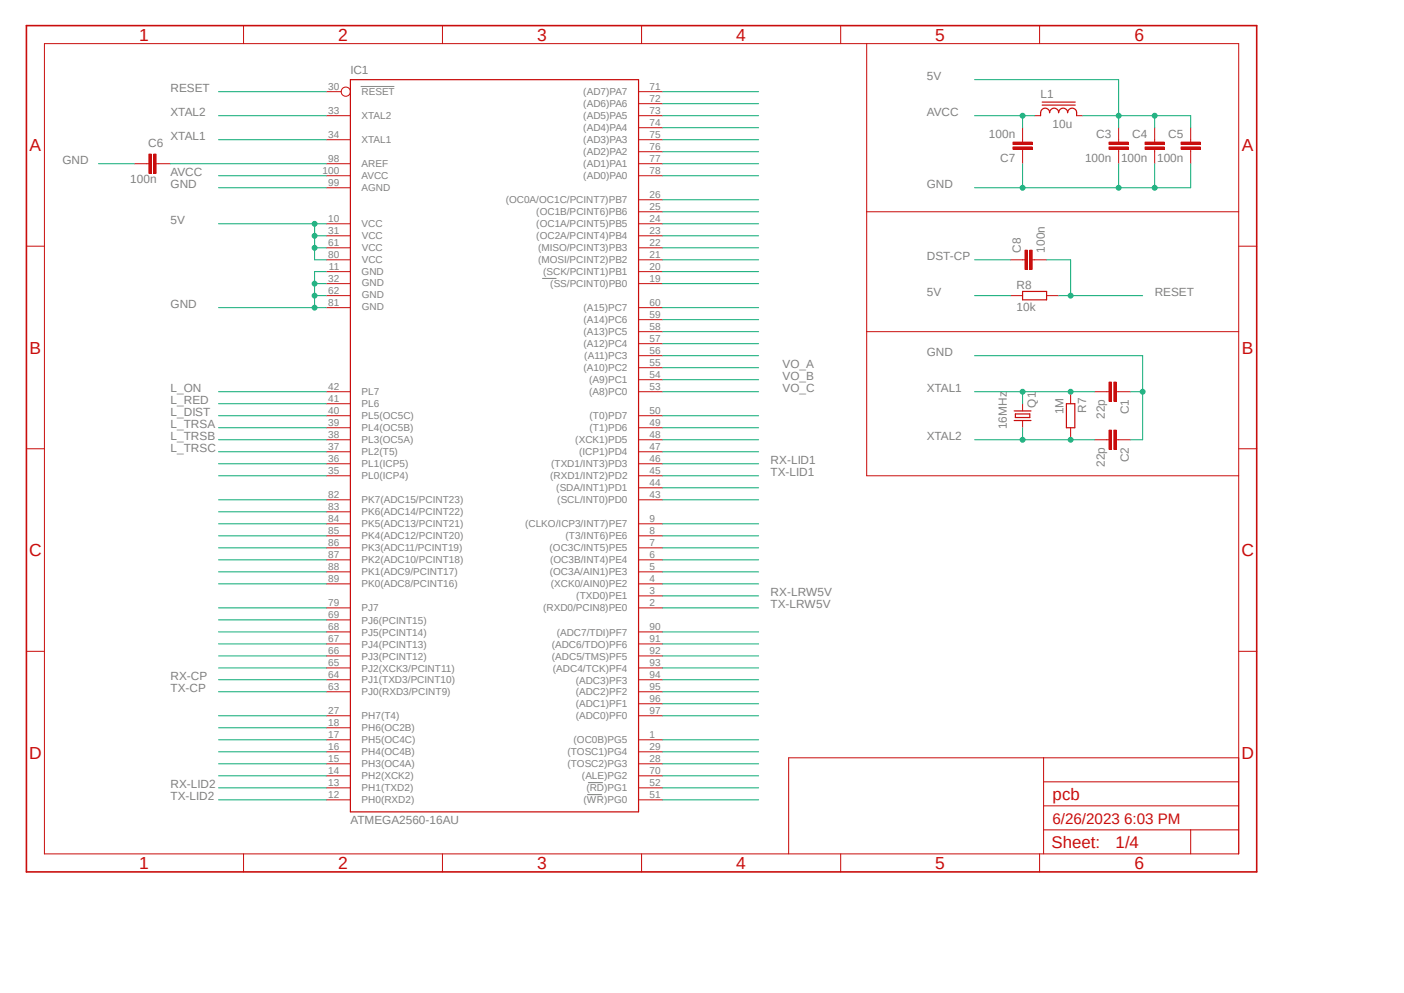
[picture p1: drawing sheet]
<svg xmlns="http://www.w3.org/2000/svg" width="297mm" height="210mm" viewBox="0 0 297 210" stroke-linecap="round" stroke-linejoin="round" font-family="sans-serif">
<path d="M5.1 5.1l260.5 179.4M266.2 5.1l-260.5 179.4" fill="none" stroke="#fff" stroke-width=".21"/>
<path d="M76.4 18.3h7M114.8 58.9h2.8M124.3 168.1h3M124.5 165.5h3" fill="none" stroke="#808080" stroke-width=".21"/>
<g fill="none" stroke="#c90d0c" stroke-width=".21">
<path d="M9.4 9.2h252.6v171.4h-252.6zM51.5 5.4v3.8M69 19.4h3.2M93.6 5.4v3.8M135.1 19.4h5.1M135.7 5.4v3.8M177.8 5.4v3.8M219.9 5.4v3.8M69 37.2h5.1M69 34.6h5.1M69 29.5h5.1M69 24.5h5.1"/>
<path d="M69 39.7h5.1M135.1 37.2h5.1M135.1 34.6h5.1M135.1 32.1h5.1M135.1 29.5h5.1M135.1 27h5.1M135.1 24.5h5.1M135.1 21.9h5.1M5.6 52.1h3.8M69 52.4h5.1M69 54.9h5.1M69 47.3h5.1"/>
<path d="M69 49.9h5.1M69 57.4h5.1M69 60h5.1M135.1 52.4h5.1M135.1 54.9h5.1M135.1 42.2h5.1M135.1 47.3h5.1M135.1 44.8h5.1M135.1 49.9h5.1M135.1 57.4h5.1M135.1 60h5.1M262 52.1h3.9"/>
<path d="M69 65.1h5.1M69 62.5h5.1M135.1 77.8h5.1M135.1 75.2h5.1M135.1 72.7h5.1M135.1 70.1h5.1M135.1 67.6h5.1M135.1 65.1h5.1M5.6 94.9h3.8M69 82.8h5.1M69 95.5h5.1M69 87.9h5.1"/>
<path d="M69 90.5h5.1M69 98.1h5.1M69 93h5.1M69 85.4h5.1M135.1 82.8h5.1M135.1 80.3h5.1M135.1 95.5h5.1M135.1 87.9h5.1M135.1 90.5h5.1M135.1 98.1h5.1M135.1 93h5.1M234.1 82.8h.5"/>
<path d="M236.1 82.8h.5M262 94.9h3.9M69 110.8h5.1M69 118.4h5.1M69 115.9h5.1M69 100.6h5.1M69 105.7h5.1M69 113.3h5.1M69 108.2h5.1M135.1 110.8h5.1M135.1 118.4h5.1M135.1 115.9h5.1"/>
<path d="M135.1 100.6h5.1M135.1 105.7h5.1M135.1 103.2h5.1M135.1 113.3h5.1M5.6 137.8h3.8M69 138.7h5.1M69 136.2h5.1M69 133.6h5.1M69 120.9h5.1M69 128.6h5.1M69 123.5h5.1M69 131.1h5.1"/>
<path d="M135.1 138.7h5.1M135.1 136.2h5.1M135.1 133.6h5.1M135.1 120.9h5.1M135.1 128.6h5.1M135.1 126h5.1M135.1 123.5h5.1M262 137.8h3.9M69 151.4h5.1M69 146.3h5.1M69 143.8h5.1M69 141.3h5.1"/>
<path d="M69 156.5h5.1M69 159h5.1M69 153.9h5.1M135.1 151.4h5.1M135.1 148.8h5.1M135.1 146.3h5.1M135.1 143.8h5.1M135.1 141.3h5.1M135.1 156.5h5.1M135.1 159h5.1M69 164.1h5.1M69 166.6h5.1"/>
<path d="M69 161.5h5.1M69 169.2h5.1M135.1 164.1h5.1M135.1 166.6h5.1M135.1 161.5h5.1M135.1 169.2h5.1M220.8 175.5h41.2M220.8 160.3v20.3M220.8 170.4h41.2M220.8 165.4h41.2M251.9 175.5v5.1M262 160.3h-95.2v20.3"/>
<path d="M51.5 180.6v3.8M93.6 180.6v3.8M135.7 180.6v3.8M177.8 180.6v3.8M219.9 180.6v3.8"/>
<circle cx="73.1" cy="19.4" r=".98"/>
</g>
<path d="M5.6 5.4h260.3v179h-260.3z" fill="none" stroke="#c90d0c" stroke-width=".34"/>
<path d="M74.1 16.8h61v154.9h-61z" fill="none" stroke="#c90d0c" stroke-width=".25"/>
<path d="M234.6 80.8h.5v4.1h-.5z" fill-rule="evenodd" fill="#c90d0c"/>
<path d="M234.6 80.8h.5v4.1h-.5z" fill="none" stroke="#c90d0c" stroke-width=".21"/>
<path d="M235.6 80.8h.5v4.1h-.5z" fill-rule="evenodd" fill="#c90d0c"/>
<path d="M216.3 85.4v1.5M216.3 88.9v1.6M226.5 82.8v2.6M226.5 90.5v2.5M231.6 82.8h2.5M234.1 93h.5M235.6 80.8h.5v4.1h-.5zM236.1 93h.5M236.6 82.8h2.6" fill="none" stroke="#c90d0c" stroke-width=".21"/>
<path d="M214.5 88.9h3.6M214.5 86.9h3.6M214.8 87.5h3v.8h-3zM225.6 85.4h1.8v5.1h-1.8z" fill="none" stroke="#c90d0c" stroke-width=".25"/>
<path d="M234.6 91h.5v4h-.5z" fill-rule="evenodd" fill="#c90d0c"/>
<path d="M234.6 91h.5v4h-.5z" fill="none" stroke="#c90d0c" stroke-width=".21"/>
<path d="M235.6 91h.5v4h-.5z" fill-rule="evenodd" fill="#c90d0c"/>
<path d="M236.6 29.5v.6M236.6 31.6v.5M231.6 93h2.5M235.6 91h.5v4h-.5zM236.6 93h2.6" fill="none" stroke="#c90d0c" stroke-width=".21"/>
<path d="M234.6 30.1h4.1v.5h-4.1z" fill-rule="evenodd" fill="#c90d0c"/>
<path d="M234.6 30.1h4.1v.5h-4.1z" fill="none" stroke="#c90d0c" stroke-width=".21"/>
<path d="M234.6 31.1h4.1v.5h-4.1z" fill-rule="evenodd" fill="#c90d0c"/>
<path d="M234.6 31.1h4.1v.5h-4.1zM236.6 27v2.5M236.6 32.1v2.5M244.3 29.5v.6M244.3 31.6v.5" fill="none" stroke="#c90d0c" stroke-width=".21"/>
<path d="M242.2 30.1h4.1v.5h-4.1z" fill-rule="evenodd" fill="#c90d0c"/>
<path d="M242.2 30.1h4.1v.5h-4.1z" fill="none" stroke="#c90d0c" stroke-width=".21"/>
<path d="M242.2 31.1h4.1v.5h-4.1z" fill-rule="evenodd" fill="#c90d0c"/>
<path d="M242.2 31.1h4.1v.5h-4.1zM244.3 27v2.5M244.3 32.1v2.5M251.9 29.5v.6M251.9 31.6v.5" fill="none" stroke="#c90d0c" stroke-width=".21"/>
<path d="M249.9 30.1h4v.5h-4z" fill-rule="evenodd" fill="#c90d0c"/>
<path d="M249.9 30.1h4v.5h-4z" fill="none" stroke="#c90d0c" stroke-width=".21"/>
<path d="M249.9 31.1h4v.5h-4z" fill-rule="evenodd" fill="#c90d0c"/>
<path d="M216.3 29.5v.6M216.3 31.6v.5M249.9 31.1h4v.5h-4zM251.9 27v2.5M251.9 32.1v2.5" fill="none" stroke="#c90d0c" stroke-width=".21"/>
<path d="M214.3 30.1h4.1v.5h-4.1z" fill-rule="evenodd" fill="#c90d0c"/>
<path d="M214.3 30.1h4.1v.5h-4.1z" fill="none" stroke="#c90d0c" stroke-width=".21"/>
<path d="M214.3 31.1h4.1v.5h-4.1z" fill-rule="evenodd" fill="#c90d0c"/>
<path d="M31 34.6h.5M33 34.6h.5M214.3 31.1h4.1v.5h-4.1zM216.3 27v2.5M216.3 32.1v2.5M218.9 24.5h1.2M227.8 24.5h1.2M213.8 62.5h2.5M221.4 62.5h2.5" fill="none" stroke="#c90d0c" stroke-width=".21"/>
<path d="M220.1 24.5a1.2 1.2 0 0 1 1-1.6 .94 .94 0 0 1 .9 .9 .95 .95 0 0 1 1-.9 .95 .95 0 0 1 .9 .9 .95 .95 0 0 1 1-.9 .95 .95 0 0 1 .9 .9 .95 .95 0 0 1 1-.9 .95 .95 0 0 1 1 .9v.7M220.5 22.2h7M220.5 21.6h7M216.3 61.6h5.1v1.8h-5.1z" fill="none" stroke="#c90d0c" stroke-width=".25"/>
<path d="M31.5 32.6h.5v4.1h-.5z" fill-rule="evenodd" fill="#c90d0c"/>
<path d="M31.5 32.6h.5v4.1h-.5z" fill="none" stroke="#c90d0c" stroke-width=".21"/>
<path d="M32.5 32.6h.5v4.1h-.5z" fill-rule="evenodd" fill="#c90d0c"/>
<path d="M28.4 34.6h2.6M32.5 32.6h.5v4.1h-.5zM33.5 34.6h2.6M216.3 54.9h.5M218.4 54.9h.5" fill="none" stroke="#c90d0c" stroke-width=".21"/>
<path d="M217.8 52.9h.6v4.1h-.6z" fill-rule="evenodd" fill="#c90d0c"/>
<path d="M217.8 52.9h.6v4.1h-.6z" fill="none" stroke="#c90d0c" stroke-width=".21"/>
<path d="M216.8 52.9h.5v4.1h-.5z" fill-rule="evenodd" fill="#c90d0c"/>
<path d="M213.8 54.9h2.5M216.8 52.9h.5v4.1h-.5zM218.9 54.9h2.5" fill="none" stroke="#c90d0c" stroke-width=".21"/>
<path d="M69 47.3h-2.5v2.6" fill="none" stroke="#0dab76" stroke-width=".21"/>
<circle cx="66.5" cy="47.3" r=".51" fill="#0dab76"/>
<g fill="none" stroke="#0dab76" stroke-width=".21">
<path d="M66.5 47.3v5.1h2.5"/>
<circle cx="66.5" cy="47.3" r=".51"/>
</g>
<circle cx="66.5" cy="52.4" r=".51" fill="#0dab76"/>
<g fill="none" stroke="#0dab76" stroke-width=".21">
<path d="M66.5 49.9h2.5"/>
<circle cx="66.5" cy="52.4" r=".51"/>
</g>
<circle cx="66.5" cy="49.9" r=".51" fill="#0dab76"/>
<g fill="none" stroke="#0dab76" stroke-width=".21">
<path d="M229 24.5h15.3M236.6 24.5v2.5M46.2 47.3h20.3M66.5 52.4v2.5h2.5M206.2 62.5h7.6"/>
<circle cx="66.5" cy="49.9" r=".51"/>
</g>
<circle cx="236.6" cy="24.5" r=".51" fill="#0dab76"/>
<g fill="none" stroke="#0dab76" stroke-width=".21">
<path d="M244.3 24.5v2.5"/>
<circle cx="236.6" cy="24.5" r=".51"/>
</g>
<circle cx="244.3" cy="24.5" r=".51" fill="#0dab76"/>
<g fill="none" stroke="#0dab76" stroke-width=".21">
<path d="M206.2 16.8h30.4v7.7M244.3 24.5h7.6v2.5M206.2 75.2h35.5v17.8h-2.5M239.2 82.8h2.5"/>
<circle cx="244.3" cy="24.5" r=".51"/>
</g>
<circle cx="241.7" cy="82.8" r=".51" fill="#0dab76"/>
<g fill="none" stroke="#0dab76" stroke-width=".21">
<path d="M216.3 34.6v5.1h28v-5.1M236.6 34.6v5.1"/>
<circle cx="241.7" cy="82.8" r=".51"/>
</g>
<circle cx="236.6" cy="39.7" r=".51" fill="#0dab76"/>
<g fill="none" stroke="#0dab76" stroke-width=".21">
<path d="M251.9 34.6v5.1h-7.6"/>
<circle cx="236.6" cy="39.7" r=".51"/>
</g>
<circle cx="244.3" cy="39.7" r=".51" fill="#0dab76"/>
<g fill="none" stroke="#0dab76" stroke-width=".21">
<path d="M206.2 39.7h10.1"/>
<circle cx="244.3" cy="39.7" r=".51"/>
</g>
<circle cx="216.3" cy="39.7" r=".51" fill="#0dab76"/>
<g fill="none" stroke="#0dab76" stroke-width=".21">
<path d="M20.8 34.6h7.6M69 57.4h-2.5v2.6h2.5"/>
<circle cx="216.3" cy="39.7" r=".51"/>
</g>
<circle cx="66.5" cy="60" r=".51" fill="#0dab76"/>
<g fill="none" stroke="#0dab76" stroke-width=".21">
<path d="M66.5 60v2.5h2.5"/>
<circle cx="66.5" cy="60" r=".51"/>
</g>
<circle cx="66.5" cy="62.5" r=".51" fill="#0dab76"/>
<g fill="none" stroke="#0dab76" stroke-width=".21">
<path d="M66.5 62.5v2.6h2.5"/>
<circle cx="66.5" cy="62.5" r=".51"/>
</g>
<circle cx="66.5" cy="65.1" r=".51" fill="#0dab76"/>
<g fill="none" stroke="#0dab76" stroke-width=".21">
<path d="M46.2 39.7h22.8M46.2 29.5h22.8M46.2 65.1h20.3M226.5 82.8h-10.2v2.6"/>
<circle cx="66.5" cy="65.1" r=".51"/>
</g>
<circle cx="226.5" cy="82.8" r=".51" fill="#0dab76"/>
<g fill="none" stroke="#0dab76" stroke-width=".21">
<path d="M206.2 82.8h10.1M226.5 82.8h5.1"/>
<circle cx="226.5" cy="82.8" r=".51"/>
</g>
<circle cx="216.3" cy="82.8" r=".51" fill="#0dab76"/>
<g fill="none" stroke="#0dab76" stroke-width=".21">
<path d="M46.2 24.5h22.8M216.3 90.5v2.5h10.2"/>
<circle cx="216.3" cy="82.8" r=".51"/>
</g>
<circle cx="226.5" cy="93" r=".51" fill="#0dab76"/>
<g fill="none" stroke="#0dab76" stroke-width=".21">
<path d="M206.2 93h10.1M226.5 93h5.1"/>
<circle cx="226.5" cy="93" r=".51"/>
</g>
<circle cx="216.3" cy="93" r=".51" fill="#0dab76"/>
<g fill="none" stroke="#0dab76" stroke-width=".21">
<path d="M140.2 19.4h20.3M46.2 37.2h22.8M140.2 24.5h20.3M140.2 29.5h20.3M140.2 34.6h20.3M140.2 21.9h20.3M140.2 27h20.3M140.2 32.1h20.3M140.2 37.2h20.3M218.9 24.5h-2.6v2.5M140.2 42.2h20.3M140.2 47.3h20.3"/>
<path d="M140.2 52.4h20.3M140.2 60h20.3M140.2 44.8h20.3M140.2 49.9h20.3M140.2 54.9h20.3M140.2 57.4h20.3M140.2 65.1h20.3M140.2 70.1h20.3M140.2 75.2h20.3M140.2 67.6h20.3M140.2 72.7h20.3M46.2 82.8h22.8"/>
<path d="M46.2 87.9h22.8M46.2 93h22.8M46.2 98.1h22.8M46.2 85.4h22.8M46.2 90.5h22.8M46.2 95.5h22.8M140.2 87.9h20.3M140.2 93h20.3M140.2 98.1h20.3M140.2 90.5h20.3M140.2 95.5h20.3M46.2 105.7h22.8"/>
<path d="M46.2 110.8h22.8M46.2 115.9h22.8M46.2 100.6h22.8M46.2 108.2h22.8M46.2 113.3h22.8M46.2 118.4h22.8M140.2 105.7h20.3M140.2 110.8h20.3M140.2 115.9h20.3M140.2 100.6h20.3M140.2 113.3h20.3M140.2 118.4h20.3"/>
<path d="M140.2 103.2h20.3M46.2 120.9h22.8M46.2 128.6h22.8M46.2 133.6h22.8M46.2 138.7h22.8M46.2 123.5h22.8M46.2 131.1h22.8M46.2 136.2h22.8M140.2 120.9h20.3M140.2 133.6h20.3M140.2 138.7h20.3M140.2 123.5h20.3"/>
<path d="M140.2 136.2h20.3M46.2 143.8h22.8M46.2 151.4h22.8M46.2 156.5h22.8M46.2 141.3h22.8M46.2 146.3h22.8M46.2 153.9h22.8M46.2 159h22.8M140.2 143.8h20.3M140.2 151.4h20.3M140.2 156.5h20.3M140.2 141.3h20.3"/>
<path d="M140.2 146.3h20.3M140.2 159h20.3M140.2 148.8h20.3M46.2 161.5h22.8M46.2 166.6h22.8M46.2 164.1h22.8M46.2 169.2h22.8M140.2 161.5h20.3M140.2 166.6h20.3M140.2 164.1h20.3M140.2 169.2h20.3"/>
<circle cx="216.3" cy="93" r=".51"/>
</g>
<circle cx="216.3" cy="24.5" r=".51" fill="#0dab76"/>
<g fill="none" stroke="#0dab76" stroke-width=".21">
<path d="M206.2 24.5h10.1M223.9 62.5h2.6"/>
<circle cx="216.3" cy="24.5" r=".51"/>
</g>
<circle cx="226.5" cy="62.5" r=".51" fill="#0dab76"/>
<g fill="none" stroke="#0dab76" stroke-width=".21">
<path d="M46.2 19.4h22.8M36.1 34.6h32.9M206.2 54.9h7.6M221.4 54.9h5.1v7.6h15.2M140.2 77.8h20.3M140.2 80.3h20.3M140.2 82.8h20.3M140.2 126h20.3M140.2 128.6h20.3"/>
<circle cx="226.5" cy="62.5" r=".51"/>
</g>
<path d="M183.3 9.2v91.4h78.7M183.3 44.8h78.7M183.3 70.1h78.7" fill="none" stroke="#c90d0c" stroke-width=".21"/>
<g font-size="3.7" fill="#c90d0c">
<text x="29.4" y="8.6">1</text>
<text x="71.5" y="8.6">2</text>
<text x="113.7" y="8.6">3</text>
<text x="155.7" y="8.6">4</text>
<text x="197.9" y="8.6">5</text>
<text x="240" y="8.6">6</text>
<text x="6.3" y="32">A</text>
<text x="262.7" y="32">A</text>
<text x="6.3" y="74.8">B</text>
<text x="262.7" y="74.8">B</text>
<text x="6.2" y="117.6">C</text>
<text x="262.6" y="117.6">C</text>
<text x="6.2" y="160.5">D</text>
<text x="262.6" y="160.5">D</text>
<text x="29.4" y="183.8">1</text>
<text x="71.5" y="183.8">2</text>
<text x="113.7" y="183.8">3</text>
<text x="155.7" y="183.8">4</text>
<text x="197.9" y="183.8">5</text>
<text x="240" y="183.8">6</text>
</g>
<g font-size="3.6" fill="#c90d0c">
<text x="222.7" y="169.2">pcb</text>
<text x="222.4" y="179.5">Sheet:</text>
<text x="236" y="179.3">1/4</text>
</g>
<text font-size="3.2" fill="#c90d0c" x="222.7" y="174.2">6/26/2023 6:03 PM</text>
<g font-size="2.5" fill="#808080">
<text x="74.1" y="15.6">IC1</text>
<text x="196" y="16.8">5V</text>
<text x="36.1" y="19.4">RESET</text>
<text x="220.1" y="20.7">L1</text>
<text x="36.1" y="29.5">XTAL1</text>
<text x="36.1" y="24.5">XTAL2</text>
<text x="196" y="24.5">AVCC</text>
<text x="209.2" y="29.2">100n</text>
<text x="222.7" y="27">10u</text>
<text x="231.9" y="29.2">C3</text>
<text x="239.5" y="29.2">C4</text>
<text x="247.1" y="29.2">C5</text>
<text x="13.2" y="34.6">GND</text>
<text x="31.4" y="31.1">C6</text>
<text x="211.6" y="34.2">C7</text>
<text x="229.5" y="34.2">100n</text>
<text x="237.2" y="34.2">100n</text>
<text x="244.8" y="34.2">100n</text>
<text x="27.6" y="38.7">100n</text>
<text x="36.1" y="39.7">GND</text>
<text x="36.1" y="37.2">AVCC</text>
<text x="196" y="39.7">GND</text>
<text x="36.1" y="47.3">5V</text>
<text x="215.9" y="53.4" transform="rotate(-90 215.9 53.4)">C8</text>
<text x="221" y="53.4" transform="rotate(-90 221 53.4)">100n</text>
<text x="196" y="54.9">DST-CP</text>
<text x="36.1" y="65.1">GND</text>
<text x="196" y="62.5">5V</text>
<text x="215.1" y="65.8">10k</text>
<text x="215.1" y="61">R8</text>
<text x="244.3" y="62.5">RESET</text>
<text x="165.6" y="77.8">VO_A</text>
<text x="196" y="75.2">GND</text>
<text x="36.1" y="82.8">L_ON</text>
<text x="165.6" y="80.3">VO_B</text>
<text x="165.6" y="82.8">VO_C</text>
<text x="196" y="82.8">XTAL1</text>
<text x="36.1" y="87.9">L_DIST</text>
<text x="36.1" y="85.4">L_RED</text>
<text x="219.1" y="86.2" transform="rotate(-90 219.1 86.2)">Q1</text>
<text x="225" y="87.6" transform="rotate(-90 225 87.6)">1M</text>
<text x="229.8" y="87.3" transform="rotate(-90 229.8 87.3)">R7</text>
<text x="233.7" y="88.6" transform="rotate(-90 233.7 88.6)">22p</text>
<text x="238.8" y="87.6" transform="rotate(-90 238.8 87.6)">C1</text>
<text x="36.1" y="93">L_TRSB</text>
<text x="36.1" y="90.5">L_TRSA</text>
<text x="36.1" y="95.5">L_TRSC</text>
<text x="196" y="93">XTAL2</text>
<text x="213" y="90.8" transform="rotate(-90 213 90.8)">16MHz</text>
<text x="163" y="100.6">TX-LID1</text>
<text x="163" y="98.1">RX-LID1</text>
<text x="233.7" y="98.7" transform="rotate(-90 233.7 98.7)">22p</text>
<text x="238.8" y="97.7" transform="rotate(-90 238.8 97.7)">C2</text>
<text x="163" y="126">RX-LRW5V</text>
<text x="163" y="128.6">TX-LRW5V</text>
<text x="36.1" y="143.8">RX-CP</text>
<text x="36.1" y="146.3">TX-CP</text>
<text x="36.1" y="166.6">RX-LID2</text>
<text x="36.1" y="169.2">TX-LID2</text>
<text x="74.1" y="174.2">ATMEGA2560-16AU</text>
</g>
<g font-size="2.1" fill="#808080">
<text x="69.4" y="19">30</text>
<text x="76.5" y="20.2">RESET</text>
<text x="123.4" y="22.7">(AD6)PA6</text>
<text x="123.4" y="20.2">(AD7)PA7</text>
<text x="137.4" y="21.6">72</text>
<text x="137.4" y="19">71</text>
<text x="69.4" y="29.2">34</text>
<text x="69.4" y="24.1">33</text>
<text x="76.5" y="25.2">XTAL2</text>
<text x="123.4" y="27.8">(AD4)PA4</text>
<text x="123.4" y="25.2">(AD5)PA5</text>
<text x="137.4" y="29.2">75</text>
<text x="137.4" y="26.6">74</text>
<text x="137.4" y="24.1">73</text>
<text x="69.4" y="34.2">98</text>
<text x="76.5" y="35.4">AREF</text>
<text x="76.5" y="30.3">XTAL1</text>
<text x="123.4" y="35.4">(AD1)PA1</text>
<text x="123.4" y="32.9">(AD2)PA2</text>
<text x="123.4" y="30.3">(AD3)PA3</text>
<text x="137.4" y="34.2">77</text>
<text x="137.4" y="31.7">76</text>
<text x="68.2" y="36.8">100</text>
<text x="69.4" y="39.3">99</text>
<text x="76.5" y="40.5">AGND</text>
<text x="76.5" y="37.9">AVCC</text>
<text x="123.4" y="37.9">(AD0)PA0</text>
<text x="137.4" y="36.8">78</text>
<text x="137.4" y="41.9">26</text>
<text x="69.4" y="46.9">10</text>
<text x="107" y="43">(OC0A/OC1C/PCINT7)PB7</text>
<text x="113.5" y="45.6">(OC1B/PCINT6)PB6</text>
<text x="137.4" y="46.9">24</text>
<text x="137.4" y="44.4">25</text>
<text x="69.4" y="49.5">31</text>
<text x="69.4" y="52">61</text>
<text x="76.5" y="48.1">VCC</text>
<text x="76.5" y="53.2">VCC</text>
<text x="76.5" y="50.6">VCC</text>
<text x="113.5" y="48.1">(OC1A/PCINT5)PB5</text>
<text x="113.5" y="50.6">(OC2A/PCINT4)PB4</text>
<text x="113.8" y="53.2">(MISO/PCINT3)PB3</text>
<text x="137.4" y="52">22</text>
<text x="137.4" y="49.5">23</text>
<text x="69.4" y="59.6">32</text>
<text x="69.4" y="54.6">80</text>
<text x="69.6" y="57.1">11</text>
<text x="76.5" y="58.2">GND</text>
<text x="76.5" y="55.7">VCC</text>
<text x="113.8" y="55.7">(MOSI/PCINT2)PB2</text>
<text x="114.9" y="58.3">(SCK/PCINT1)PB1</text>
<text x="137.4" y="54.6">21</text>
<text x="137.4" y="57.1">20</text>
<text x="137.4" y="59.6">19</text>
<text x="69.4" y="62.2">62</text>
<text x="69.4" y="64.7">81</text>
<text x="76.5" y="60.5">GND</text>
<text x="76.5" y="63">GND</text>
<text x="76.5" y="65.6">GND</text>
<text x="116.4" y="60.7">(SS/PCINT0)PB0</text>
<text x="123.4" y="65.8">(A15)PC7</text>
<text x="137.4" y="64.7">60</text>
<text x="123.4" y="70.9">(A13)PC5</text>
<text x="123.4" y="68.4">(A14)PC6</text>
<text x="137.4" y="69.8">58</text>
<text x="137.4" y="67.3">59</text>
<text x="123.4" y="73.4">(A12)PC4</text>
<text x="123.6" y="76">(A11)PC3</text>
<text x="137.4" y="77.4">55</text>
<text x="137.4" y="74.9">56</text>
<text x="137.4" y="72.3">57</text>
<text x="69.4" y="82.5">42</text>
<text x="76.5" y="83.6">PL7</text>
<text x="123.4" y="78.5">(A10)PC2</text>
<text x="124.6" y="83.6">(A8)PC0</text>
<text x="124.6" y="81.1">(A9)PC1</text>
<text x="137.4" y="82.5">53</text>
<text x="137.4" y="80">54</text>
<text x="69.4" y="87.6">40</text>
<text x="69.4" y="85">41</text>
<text x="76.5" y="88.7">PL5(OC5C)</text>
<text x="76.5" y="86.1">PL6</text>
<text x="124.7" y="88.7">(T0)PD7</text>
<text x="137.4" y="87.6">50</text>
<text x="69.4" y="95.2">37</text>
<text x="69.4" y="92.7">38</text>
<text x="69.4" y="90.1">39</text>
<text x="76.5" y="93.8">PL3(OC5A)</text>
<text x="76.5" y="91.2">PL4(OC5B)</text>
<text x="121.7" y="93.8">(XCK1)PD5</text>
<text x="124.7" y="91.2">(T1)PD6</text>
<text x="137.4" y="95.2">47</text>
<text x="137.4" y="90.1">49</text>
<text x="137.4" y="92.7">48</text>
<text x="69.4" y="100.3">35</text>
<text x="69.4" y="97.7">36</text>
<text x="76.5" y="101.4">PL0(ICP4)</text>
<text x="76.5" y="98.8">PL1(ICP5)</text>
<text x="76.5" y="96.3">PL2(T5)</text>
<text x="116.4" y="101.4">(RXD1/INT2)PD2</text>
<text x="116.6" y="98.8">(TXD1/INT3)PD3</text>
<text x="122.5" y="96.3">(ICP1)PD4</text>
<text x="137.4" y="100.3">45</text>
<text x="137.4" y="97.7">46</text>
<text x="69.4" y="107.9">83</text>
<text x="69.4" y="105.4">82</text>
<text x="76.5" y="106.5">PK7(ADC15/PCINT23)</text>
<text x="117.7" y="103.9">(SDA/INT1)PD1</text>
<text x="117.9" y="106.5">(SCL/INT0)PD0</text>
<text x="137.4" y="105.4">43</text>
<text x="137.4" y="102.8">44</text>
<text x="69.4" y="112.9">85</text>
<text x="69.4" y="110.4">84</text>
<text x="76.5" y="111.5">PK5(ADC13/PCINT21)</text>
<text x="76.5" y="109">PK6(ADC14/PCINT22)</text>
<text x="111.1" y="111.5">(CLKO/ICP3/INT7)PE7</text>
<text x="137.4" y="110.4">9</text>
<text x="137.4" y="112.9">8</text>
<text x="69.4" y="118">87</text>
<text x="69.4" y="115.5">86</text>
<text x="76.5" y="119.2">PK2(ADC10/PCINT18)</text>
<text x="76.5" y="116.6">PK3(ADC11/PCINT19)</text>
<text x="76.5" y="114.1">PK4(ADC12/PCINT20)</text>
<text x="116.2" y="116.6">(OC3C/INT5)PE5</text>
<text x="116.4" y="119.2">(OC3B/INT4)PE4</text>
<text x="119.6" y="114.1">(T3/INT6)PE6</text>
<text x="137.4" y="118">6</text>
<text x="137.4" y="115.5">7</text>
<text x="69.4" y="123.1">89</text>
<text x="69.4" y="120.6">88</text>
<text x="76.5" y="124.2">PK0(ADC8/PCINT16)</text>
<text x="76.5" y="121.7">PK1(ADC9/PCINT17)</text>
<text x="116.3" y="121.7">(OC3A/AIN1)PE3</text>
<text x="116.5" y="124.2">(XCK0/AIN0)PE2</text>
<text x="137.4" y="120.6">5</text>
<text x="137.4" y="125.6">3</text>
<text x="137.4" y="123.1">4</text>
<text x="69.4" y="130.7">69</text>
<text x="69.4" y="128.2">79</text>
<text x="76.5" y="131.9">PJ6(PCINT15)</text>
<text x="76.5" y="129.3">PJ7</text>
<text x="114.9" y="129.3">(RXD0/PCIN8)PE0</text>
<text x="121.9" y="126.8">(TXD0)PE1</text>
<text x="137.4" y="128.2">2</text>
<text x="69.4" y="135.8">67</text>
<text x="69.4" y="133.3">68</text>
<text x="76.5" y="136.9">PJ4(PCINT13)</text>
<text x="76.5" y="134.4">PJ5(PCINT14)</text>
<text x="116.7" y="136.9">(ADC6/TDO)PF6</text>
<text x="117.8" y="134.4">(ADC7/TDI)PF7</text>
<text x="137.4" y="135.8">91</text>
<text x="137.4" y="133.3">90</text>
<text x="69.4" y="143.4">64</text>
<text x="69.4" y="140.9">65</text>
<text x="69.4" y="138.3">66</text>
<text x="76.5" y="142">PJ2(XCK3/PCINT11)</text>
<text x="76.5" y="139.5">PJ3(PCINT12)</text>
<text x="116.8" y="139.5">(ADC5/TMS)PF5</text>
<text x="117" y="142">(ADC4/TCK)PF4</text>
<text x="137.4" y="143.4">94</text>
<text x="137.4" y="140.9">93</text>
<text x="137.4" y="138.3">92</text>
<text x="69.4" y="146">63</text>
<text x="76.5" y="147.1">PJ0(RXD3/PCINT9)</text>
<text x="76.5" y="144.5">PJ1(TXD3/PCINT10)</text>
<text x="121.8" y="149.6">(ADC1)PF1</text>
<text x="121.8" y="147.1">(ADC2)PF2</text>
<text x="121.8" y="144.6">(ADC3)PF3</text>
<text x="137.4" y="148.5">96</text>
<text x="137.4" y="146">95</text>
<text x="69.4" y="153.6">18</text>
<text x="69.4" y="151">27</text>
<text x="76.5" y="154.7">PH6(OC2B)</text>
<text x="76.5" y="152.1">PH7(T4)</text>
<text x="121.8" y="152.1">(ADC0)PF0</text>
<text x="137.4" y="151">97</text>
<text x="69.4" y="161.2">15</text>
<text x="69.4" y="158.7">16</text>
<text x="69.4" y="156.1">17</text>
<text x="76.5" y="159.8">PH4(OC4B)</text>
<text x="76.5" y="157.2">PH5(OC4C)</text>
<text x="120.1" y="159.8">(TOSC1)PG4</text>
<text x="121.3" y="157.2">(OC0B)PG5</text>
<text x="137.4" y="156.1">1</text>
<text x="137.4" y="158.7">29</text>
<text x="137.4" y="161.2">28</text>
<text x="69.4" y="166.3">13</text>
<text x="69.4" y="163.7">14</text>
<text x="76.5" y="167.4">PH1(TXD2)</text>
<text x="76.5" y="164.8">PH2(XCK2)</text>
<text x="76.5" y="162.3">PH3(OC4A)</text>
<text x="120.1" y="162.3">(TOSC2)PG3</text>
<text x="123.1" y="164.8">(ALE)PG2</text>
<text x="124" y="167.4">(RD)PG1</text>
<text x="137.4" y="163.7">70</text>
<text x="137.4" y="166.3">52</text>
<text x="69.4" y="168.8">12</text>
<text x="76.5" y="169.9">PH0(RXD2)</text>
<text x="123.4" y="169.9">(WR)PG0</text>
<text x="137.4" y="168.8">51</text>
</g>
</svg>
